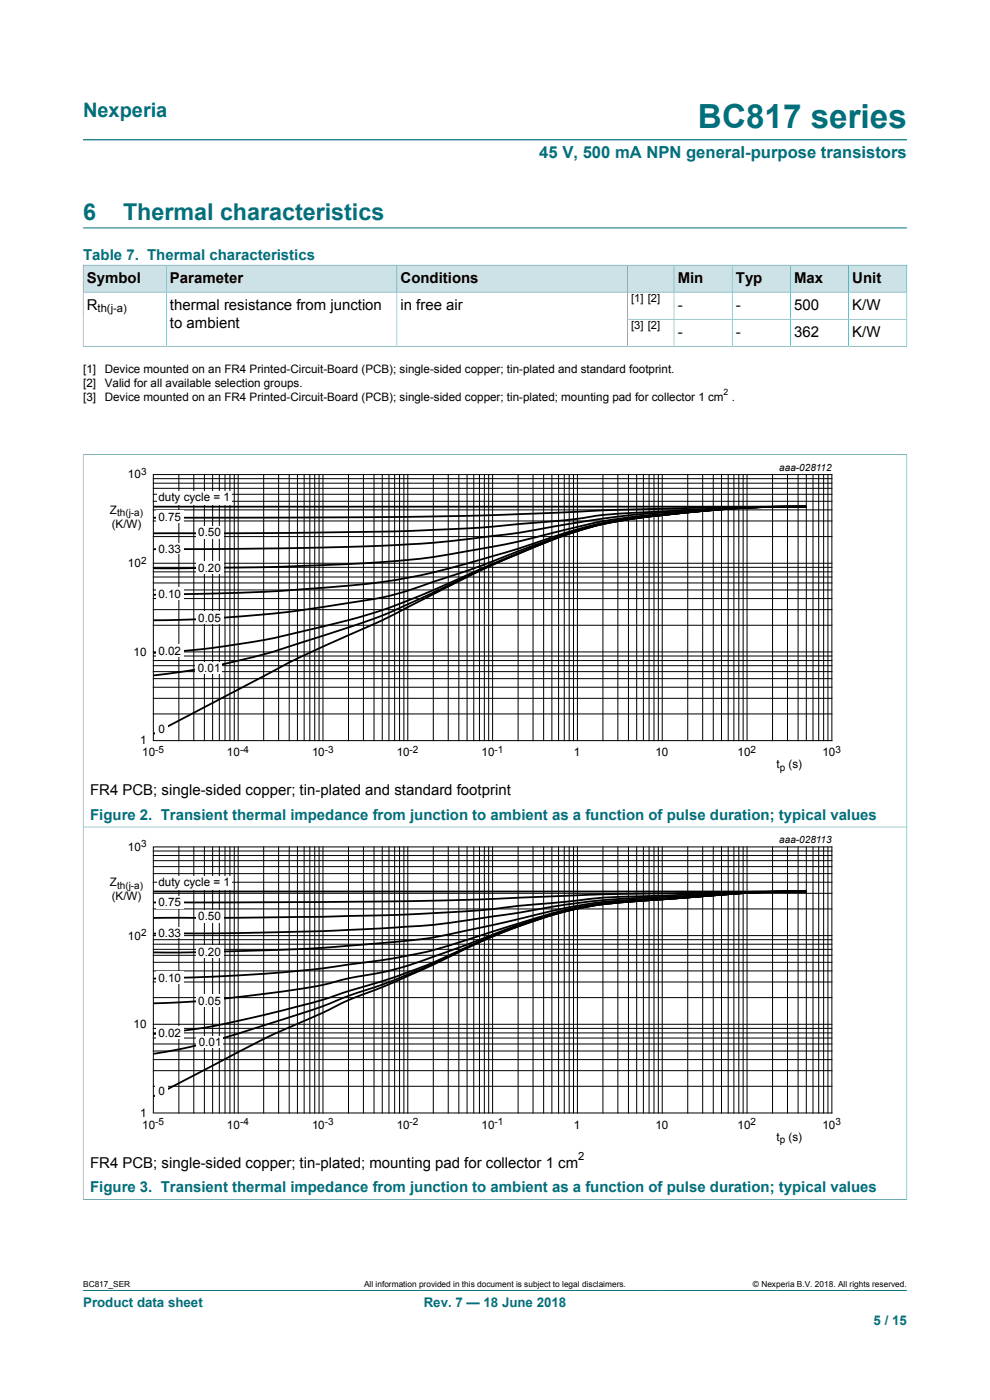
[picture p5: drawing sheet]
<svg xmlns="http://www.w3.org/2000/svg" width="210mm" height="297mm" viewBox="0 0 210 297" stroke-linecap="round" stroke-linejoin="round" font-family="sans-serif">
<path d="M17.6 29.7h174.8M17.6 48.3h174.8M17.6 273.8h174.8" fill="none" stroke="#036f7b" stroke-width=".21"/>
<path d="M17.7 56.3h17.5v5.6h-17.5z" fill="#cde2e7"/>
<path d="M17.6 56.2v5.8h17.7v-5.8h-17.7" fill="none" stroke="#036f7b" stroke-width=".21"/>
<path d="M35.3 56.3h48.8v5.6h-48.8z" fill="#cde2e7"/>
<path d="M35.3 56.2h48.9v5.8h-48.9z" fill="none" stroke="#036f7b" stroke-width=".21"/>
<path d="M84.3 56.3h48.7v5.6h-48.7z" fill="#cde2e7"/>
<path d="M84.2 56.2h48.9v5.8h-48.9z" fill="none" stroke="#036f7b" stroke-width=".21"/>
<path d="M133.2 56.3h9.7v5.6h-9.7z" fill="#cde2e7"/>
<path d="M133.1 56.2h9.9v5.8h-9.9z" fill="none" stroke="#036f7b" stroke-width=".21"/>
<path d="M143 56.3h12.2v5.6h-12.2z" fill="#cde2e7"/>
<path d="M143 56.2h12.3v5.8h-12.3z" fill="none" stroke="#036f7b" stroke-width=".21"/>
<path d="M155.4 56.3h12.2v5.6h-12.2z" fill="#cde2e7"/>
<path d="M155.3 56.2h12.4v5.8h-12.4z" fill="none" stroke="#036f7b" stroke-width=".21"/>
<path d="M167.7 56.3h12.2v5.6h-12.2z" fill="#cde2e7"/>
<path d="M167.7 56.2h12.3v5.8h-12.3z" fill="none" stroke="#036f7b" stroke-width=".21"/>
<path d="M180.1 56.3h12.2v5.6h-12.2z" fill="#cde2e7"/>
<g fill="none" stroke="#036f7b" stroke-width=".21">
<path d="M192.4 56.2v17.3M192.4 56.2h-12.4v17.3M35.3 62v11.5M84.2 62v11.5M133.1 67.7h59.3M133.1 62v11.5M143 62v11.5M155.3 62v11.5M167.7 62v11.5M192.4 62h-174.8v11.5M192.4 73.5h-174.8M17.6 96.5h174.8"/>
<path d="M17.6 96.4v79h174.8v-79"/>
</g>
<path d="M19.8 97.9h169.4v66.3h-169.4z" fill="none" stroke="#fefefe" stroke-width=".21"/>
<g fill="none" stroke="#000" stroke-width=".21">
<path d="M32.5 100.7h144v56.4h-144zM32.5 119.5h144M32.5 113.8h144M32.5 110.5h144M32.5 108.2h144M32.5 106.3h144M32.5 104.9h144M32.5 103.6h144M32.5 102.5h144M32.5 101.5h144M37.9 100.7v56.4M41.1 100.7v56.4"/>
<path d="M43.4 100.7v56.4M45.1 100.7v56.4M46.5 100.7v56.4M47.7 100.7v56.4M48.8 100.7v56.4M49.7 100.7v56.4M50.5 100.7v56.4M55.9 100.7v56.4M59.1 100.7v56.4M61.3 100.7v56.4M63.1 100.7v56.4M64.5 100.7v56.4"/>
<path d="M65.7 100.7v56.4M66.8 100.7v56.4M67.7 100.7v56.4M68.5 100.7v56.4M73.9 100.7v56.4M77.1 100.7v56.4M79.3 100.7v56.4M81.1 100.7v56.4M82.5 100.7v56.4M83.7 100.7v56.4M84.8 100.7v56.4M85.7 100.7v56.4"/>
<path d="M86.5 100.7v56.4M91.9 100.7v56.4M95.1 100.7v56.4M97.3 100.7v56.4M99.1 100.7v56.4M100.5 100.7v56.4M101.7 100.7v56.4M102.7 100.7v56.4M103.7 100.7v56.4M104.5 100.7v56.4M109.9 100.7v56.4M113.1 100.7v56.4"/>
<path d="M115.3 100.7v56.4M117.1 100.7v56.4M118.5 100.7v56.4M119.7 100.7v56.4M120.7 100.7v56.4M121.7 100.7v56.4M122.5 100.7v56.4M127.9 100.7v56.4M131.1 100.7v56.4M133.3 100.7v56.4M135.1 100.7v56.4M136.5 100.7v56.4"/>
<path d="M137.7 100.7v56.4M138.7 100.7v56.4M139.6 100.7v56.4M140.5 100.7v56.4M145.9 100.7v56.4M149.1 100.7v56.4M151.3 100.7v56.4M153 100.7v56.4M154.5 100.7v56.4M155.7 100.7v56.4M156.7 100.7v56.4M157.6 100.7v56.4"/>
<path d="M158.5 100.7v56.4M163.9 100.7v56.4M167 100.7v56.4M169.3 100.7v56.4M171 100.7v56.4M172.5 100.7v56.4M173.7 100.7v56.4M174.7 100.7v56.4M175.6 100.7v56.4M32.5 139.2h144M32.5 138.3h144M32.5 132.6h144"/>
<path d="M32.5 129.3h144M32.5 127h144M32.5 125.2h144M32.5 123.7h144M32.5 122.4h144M32.5 121.3h144M32.5 120.4h144M32.5 151.5h144M32.5 148.1h144M32.5 145.8h144M32.5 144h144M32.5 142.5h144"/>
<path d="M32.5 141.2h144M32.5 140.1h144"/>
</g>
<path d="M33.3 104.1h15.8v3h-15.8z" fill="#fefefe"/>
<path d="M32.6 107.5h138.4M171 107.5l-13.3 .1-22.7 .5-30.5 1.2-15 .3-56.9 .2M171 107.5l-10.3 .1-14.8 .5-8.4 .5a105 105 0 0 0-16.5 1.6l-19.4 1.8-15.8 .7-25.9 .4h-27.3M171 107.5l-12.6 .2-16.4 1a237 237 0 0 0-32.1 4.4l-17.2 2-10.7 .6-20.6 .6-28.8 .2M171 107.5l-13.3 .2-16.5 1.3a110.5 110.5 0 0 0-24.8 4.3l-7.9 1.9-9.4 1.7a196.7 196.7 0 0 1-32.8 3.1l-11.2 .3-22.5 .3M171 107.5l-14.1 .3-15.7 1.4a92.2 92.2 0 0 0-28.1 6.1l-4.6 1.6-10.9 3a131.1 131.1 0 0 1-30.2 4.9l-12.3 .8-22.5 .6M171 107.5l-8.8 .1-6 .2-17.7 1.7a81.6 81.6 0 0 0-24.6 6l-13.3 5.1-7.9 2.6a73.5 73.5 0 0 1-19.7 4.9l-3.2 .5a261 261 0 0 1-37.2 3M171 107.5l-8.8 .1-6 .2-17.1 1.6a84.2 84.2 0 0 0-28.4 7.7l-22.2 9.5a129.6 129.6 0 0 1-24.5 7.4 166.3 166.3 0 0 1-31.4 4.5M171 107.5l-14.1 .3-8.7 .7-8.4 .9a83.5 83.5 0 0 0-29.1 7.8l-8.1 3.4-14.1 6.7a130.7 130.7 0 0 1-21.5 8l-1 .4a152.5 152.5 0 0 1-33.4 7.6M171 107.5l-14.1 .3-8.7 .7-8.4 .9a82.3 82.3 0 0 0-29.1 7.8l-8.8 3.8-14 7.1a166.8 166.8 0 0 1-16.7 7.9 343.1 343.1 0 0 0-25.1 12.6l-13.5 7" fill="none" stroke="#000" stroke-width=".38"/>
<g fill="#fefefe">
<path d="M33 153.2h2.5v2.6h-2.5z"/>
<path d="M41.5 140.5h5.6v2.4h-5.6z"/>
<path d="M33.2 136.7h5.8v2.6h-5.8z"/>
<path d="M41.7 129.8h5.8v2.6h-5.8z"/>
<path d="M33.2 124.6h5.8v2.6h-5.8z"/>
<path d="M41.6 119.1h5.9v2.6h-5.9z"/>
<path d="M33.2 115.2h5.8v2.2h-5.8z"/>
<path d="M41.6 111.6h5.9v2.6h-5.9z"/>
<path d="M33.2 108.3h5.8v2.6h-5.8z"/>
</g>
<path d="M17.6 254.4h174.8M17.6 254.5v-79.1h174.8v79.1" fill="none" stroke="#036f7b" stroke-width=".21"/>
<path d="M19.8 176.8h169.4v66.4h-169.4z" fill="none" stroke="#fefefe" stroke-width=".21"/>
<g fill="none" stroke="#000" stroke-width=".21">
<path d="M32.5 179.7h144v56.4h-144zM37.9 179.7v56.4M41.1 179.7v56.4M43.4 179.7v56.4M45.1 179.7v56.4M46.5 179.7v56.4M47.7 179.7v56.4M48.8 179.7v56.4M49.7 179.7v56.4M50.5 179.7v56.4M55.9 179.7v56.4M59.1 179.7v56.4"/>
<path d="M61.3 179.7v56.4M63.1 179.7v56.4M64.5 179.7v56.4M65.7 179.7v56.4M66.8 179.7v56.4M67.7 179.7v56.4M68.5 179.7v56.4M73.9 179.7v56.4M77.1 179.7v56.4M79.3 179.7v56.4M81.1 179.7v56.4M82.5 179.7v56.4"/>
<path d="M83.7 179.7v56.4M84.8 179.7v56.4M85.7 179.7v56.4M86.5 179.7v56.4M91.9 179.7v56.4M95.1 179.7v56.4M97.3 179.7v56.4M99.1 179.7v56.4M100.5 179.7v56.4M101.7 179.7v56.4M102.7 179.7v56.4M103.7 179.7v56.4"/>
<path d="M104.5 179.7v56.4M109.9 179.7v56.4M113.1 179.7v56.4M115.3 179.7v56.4M117.1 179.7v56.4M118.5 179.7v56.4M119.7 179.7v56.4M120.7 179.7v56.4M121.7 179.7v56.4M122.5 179.7v56.4M127.9 179.7v56.4M131.1 179.7v56.4"/>
<path d="M133.3 179.7v56.4M135.1 179.7v56.4M136.5 179.7v56.4M137.7 179.7v56.4M138.7 179.7v56.4M139.6 179.7v56.4M140.5 179.7v56.4M145.9 179.7v56.4M149.1 179.7v56.4M151.3 179.7v56.4M153 179.7v56.4M154.5 179.7v56.4"/>
<path d="M155.7 179.7v56.4M156.7 179.7v56.4M157.6 179.7v56.4M158.5 179.7v56.4M163.9 179.7v56.4M167 179.7v56.4M169.3 179.7v56.4M171 179.7v56.4M172.5 179.7v56.4M173.7 179.7v56.4M174.7 179.7v56.4M175.6 179.7v56.4"/>
<path d="M32.5 199.3h144M32.5 198.5h144M32.5 192.8h144M32.5 189.5h144M32.5 187.2h144M32.5 185.3h144M32.5 183.8h144M32.5 182.6h144M32.5 181.5h144M32.5 180.5h144M32.5 219.1h144M32.5 218.2h144"/>
<path d="M32.5 217.3h144M32.5 211.6h144M32.5 208.3h144M32.5 206h144M32.5 204.1h144M32.5 202.7h144M32.5 201.4h144M32.5 200.3h144M32.5 230.4h144M32.5 227.1h144M32.5 224.8h144M32.5 223h144"/>
<path d="M32.5 221.5h144M32.5 220.2h144"/>
</g>
<path d="M32.7 189.1h138.3M171 189.1l-42.4 .6-26.3 1.1-15.7 .4-53.9 .3M171 189.1l-8 .1-26.3 .9a126.5 126.5 0 0 0-17.9 1.3l-8.9 .8-8.3 .9-17.3 1-16.5 .4-35.1 .2M171 189.1l-10.3 .2-32.8 1.7-8.7 1-9.3 1.7-9.3 1.3a218.9 218.9 0 0 1-25.9 2.2l-6.9 .4-14.9 .3-20.2 .2M171 189.1l-11.1 .2-14 1-9.2 .4a110.4 110.4 0 0 0-26.8 4.3l-9.3 2.1a127.7 127.7 0 0 1-24.3 3.3l-8.5 .7-7.5 .4-20.1 .5h-7.5M171 189.1l-11.8 .3-22.5 1.5a87.8 87.8 0 0 0-27.5 5.3l-8.6 2.7a118.5 118.5 0 0 1-27.4 5.8l-6.1 .9-10.1 .9-11.8 .7-12.5 .4M171 189.1l-12.6 .3-21.7 1.6a88 88 0 0 0-31.5 7l-11.7 4.4a78.9 78.9 0 0 1-19.5 5.1 137.5 137.5 0 0 1-23.4 4l-8.9 .9-9 .4M171 189.1l-12.6 .3-21.7 1.6a84 84 0 0 0-29.6 6.5l-8 3.4a143.4 143.4 0 0 1-25.9 9.6 181.8 181.8 0 0 1-20.3 5.5 131.2 131.2 0 0 1-20.2 3.3M171 189.1l-12.6 .3-21.7 1.6a83.7 83.7 0 0 0-29.6 6.6l-8.7 3.8a173.1 173.1 0 0 1-25.2 10.1 240.6 240.6 0 0 1-22 7.6 107.8 107.8 0 0 1-18.5 4.4M171 189.1l-12.6 .3-21.7 1.6a82.7 82.7 0 0 0-29.6 6.6l-5.8 2.5-9.3 4.5-4.8 2.1a151.5 151.5 0 0 1-13.2 5.4l-8.7 4.1a189.2 189.2 0 0 0-21 10.3l-11.6 6.1" fill="none" stroke="#000" stroke-width=".38"/>
<g fill="#fefefe">
<path d="M33.3 185.8h15.8v2.9h-15.8z"/>
<path d="M41.6 219.9h5.7v2.4h-5.7z"/>
<path d="M33.2 217.8h5.8v2.6h-5.8z"/>
<path d="M41.7 210.9h5.8v2.6h-5.8z"/>
<path d="M33.2 206.1h5.8v2.6h-5.8z"/>
<path d="M41.6 200.6h5.9v2.5h-5.9z"/>
<path d="M33.2 196.7h5.8v2.2h-5.8z"/>
<path d="M41.6 193.1h5.9v2.5h-5.9z"/>
<path d="M33.2 190.1h5.8v2.6h-5.8z"/>
<path d="M33 230.1h2.5v2.6h-2.5z"/>
</g>
<text font-size="7.1" fill="#036f7b" x="148.1" y="27.2">BC817 series</text>
<g font-size="4.9" fill="#036f7b">
<text x="17.6" y="46.6">6</text>
<text x="26.1" y="46.6">Thermal characteristics</text>
</g>
<text font-size="4.2" fill="#036f7b" x="17.6" y="24.8">Nexperia</text>
<text font-size="3.5" fill="#036f7b" x="114.4" y="33.5">45 V, 500 mA NPN general-purpose transistors</text>
<g font-size="3.2" fill="#036f7b">
<text x="17.6" y="55.2">Table 7. Thermal characteristics</text>
<text x="19.1" y="173.9">Figure 2. Transient thermal impedance from junction to ambient as a function of pulse duration; typical values</text>
<text x="19.1" y="252.9">Figure 3. Transient thermal impedance from junction to ambient as a function of pulse duration; typical values</text>
</g>
<g font-size="3.2">
<text x="18.4" y="59.9">Symbol</text>
<text x="36.1" y="59.9">Parameter</text>
<text x="85" y="59.9">Conditions</text>
<text x="143.7" y="59.9">Min</text>
<text x="156.1" y="59.9">Typ</text>
<text x="168.4" y="59.9">Max</text>
<text x="180.8" y="59.9">Unit</text>
<text x="18.4" y="65.7">R</text>
<text x="36.1" y="65.7">thermal resistance from junction</text>
<text x="85" y="65.7">in free air</text>
<text x="143.7" y="65.7">-</text>
<text x="156.1" y="65.7">-</text>
<text x="168.4" y="65.7">500</text>
<text x="180.8" y="65.7">K/W</text>
<text x="36.1" y="69.5">to ambient</text>
<text x="143.7" y="71.4">-</text>
<text x="156.1" y="71.4">-</text>
<text x="168.4" y="71.4">362</text>
<text x="180.8" y="71.4">K/W</text>
<text x="19.1" y="168.7">FR4 PCB; single-sided copper; tin-plated and standard footprint</text>
<text x="19.1" y="247.7">FR4 PCB; single-sided copper; tin-plated; mounting pad for collector 1 cm</text>
</g>
<g font-size="2.8" fill="#036f7b">
<text x="17.6" y="277.3">Product data sheet</text>
<text x="89.9" y="277.3">Rev. 7 — 18 June 2018</text>
<text x="185.3" y="281">5 / 15</text>
</g>
<g font-size="2.5">
<text x="17.6" y="79.1">[1]</text>
<text x="17.6" y="82.1">[2]</text>
<text x="22.2" y="79.1">Device mounted on an FR4 Printed-Circuit-Board (PCB); single-sided copper; tin-plated and standard footprint.</text>
<text x="22.2" y="82.1">Valid for all available selection groups.</text>
<text x="17.6" y="85">[3]</text>
<text x="22.2" y="85">Device mounted on an FR4 Printed-Circuit-Board (PCB); single-sided copper; tin-plated; mounting pad for collector 1 cm .</text>
<text x="27.1" y="101.5">10</text>
<text x="33.6" y="106.2">duty cycle = 1</text>
<text x="23.3" y="109">Z</text>
<text x="23.7" y="112">(K/W)</text>
<text x="33.6" y="110.5">0.75</text>
<text x="42.1" y="113.8">0.50</text>
<text x="33.6" y="117.2">0.33</text>
<text x="27.1" y="120.3">10</text>
<text x="42.1" y="121.3">0.20</text>
<text x="33.6" y="126.8">0.10</text>
<text x="42.1" y="132">0.05</text>
<text x="28.3" y="139.1">10</text>
<text x="33.6" y="138.9">0.02</text>
<text x="42" y="142.6">0.</text>
<text x="44" y="142.6">0</text>
<text x="45.4" y="142.6">1</text>
<text x="33.6" y="155.4">0</text>
<text x="29.7" y="157.9">1</text>
<text x="30.2" y="160.5">10</text>
<text x="48.1" y="160.5">10</text>
<text x="66.2" y="160.5">10</text>
<text x="84.2" y="160.5">10</text>
<text x="102.1" y="160.5">10</text>
<text x="121.7" y="160.5">1</text>
<text x="139.1" y="160.5">10</text>
<text x="156.5" y="160.5">10</text>
<text x="174.4" y="160.5">10</text>
<text x="164.7" y="163">t</text>
<text x="167.3" y="163">(s)</text>
<text x="27.1" y="180.5">10</text>
<text x="23.3" y="188">Z</text>
<text x="23.7" y="191">(K/W)</text>
<text x="33.6" y="187.9">duty cycle = 1</text>
<text x="33.6" y="192.3">0.75</text>
<text x="42.1" y="195.3">0.50</text>
<text x="27.1" y="199.3">10</text>
<text x="33.6" y="198.7">0.33</text>
<text x="42.1" y="202.8">0.20</text>
<text x="33.6" y="208.3">0.10</text>
<text x="42.1" y="213.1">0.05</text>
<text x="28.3" y="218.1">10</text>
<text x="33.6" y="220">0.02</text>
<text x="42.2" y="221.9">0</text>
<text x="43.5" y="221.9">.0</text>
<text x="45.6" y="221.9">1</text>
<text x="33.6" y="232.3">0</text>
<text x="29.7" y="236.9">1</text>
<text x="30.2" y="239.5">10</text>
<text x="48.1" y="239.5">10</text>
<text x="66.2" y="239.5">10</text>
<text x="84.2" y="239.5">10</text>
<text x="102.1" y="239.5">10</text>
<text x="121.7" y="239.5">1</text>
<text x="139.1" y="239.5">10</text>
<text x="156.5" y="239.5">10</text>
<text x="174.4" y="239.5">10</text>
<text x="164.7" y="242">t</text>
<text x="167.3" y="242">(s)</text>
</g>
<g font-size="2.4">
<text x="133.9" y="64">[1] [2]</text>
<text x="20.7" y="66.3">th(j-a)</text>
<text x="133.9" y="69.8">[3] [2]</text>
<text x="122.6" y="246.1">2</text>
</g>
<g font-size="2.1">
<text x="29.9" y="100.8">3</text>
<text x="165.3" y="99.8">aaa-028112</text>
<text x="24.8" y="109.5">th(j-a)</text>
<text x="29.9" y="119.6">2</text>
<text x="32.9" y="159.7">-5</text>
<text x="50.9" y="159.7">-4</text>
<text x="68.9" y="159.7">-3</text>
<text x="86.9" y="159.7">-2</text>
<text x="104.9" y="159.7">-1</text>
<text x="159.2" y="159.7">2</text>
<text x="177.2" y="159.7">3</text>
<text x="165.4" y="163.5">p</text>
<text x="29.9" y="179.8">3</text>
<text x="165.3" y="178.8">aaa-028113</text>
<text x="24.8" y="188.5">th(j-a)</text>
<text x="29.9" y="198.6">2</text>
<text x="32.9" y="238.7">-5</text>
<text x="50.9" y="238.7">-4</text>
<text x="68.9" y="238.7">-3</text>
<text x="86.9" y="238.7">-2</text>
<text x="104.9" y="238.7">-1</text>
<text x="159.2" y="238.7">2</text>
<text x="177.2" y="238.7">3</text>
<text x="165.4" y="242.5">p</text>
</g>
<text font-size="1.9" x="153.5" y="83.8">2</text>
<g font-size="1.8">
<text x="17.6" y="273.1">BC817_SER</text>
<text x="77.2" y="273.1">All information provided in this document is subject to legal disclaimers.</text>
<text x="159.7" y="273.1">© Nexperia B.V. 2018. All rights reserved.</text>
</g>
</svg>
